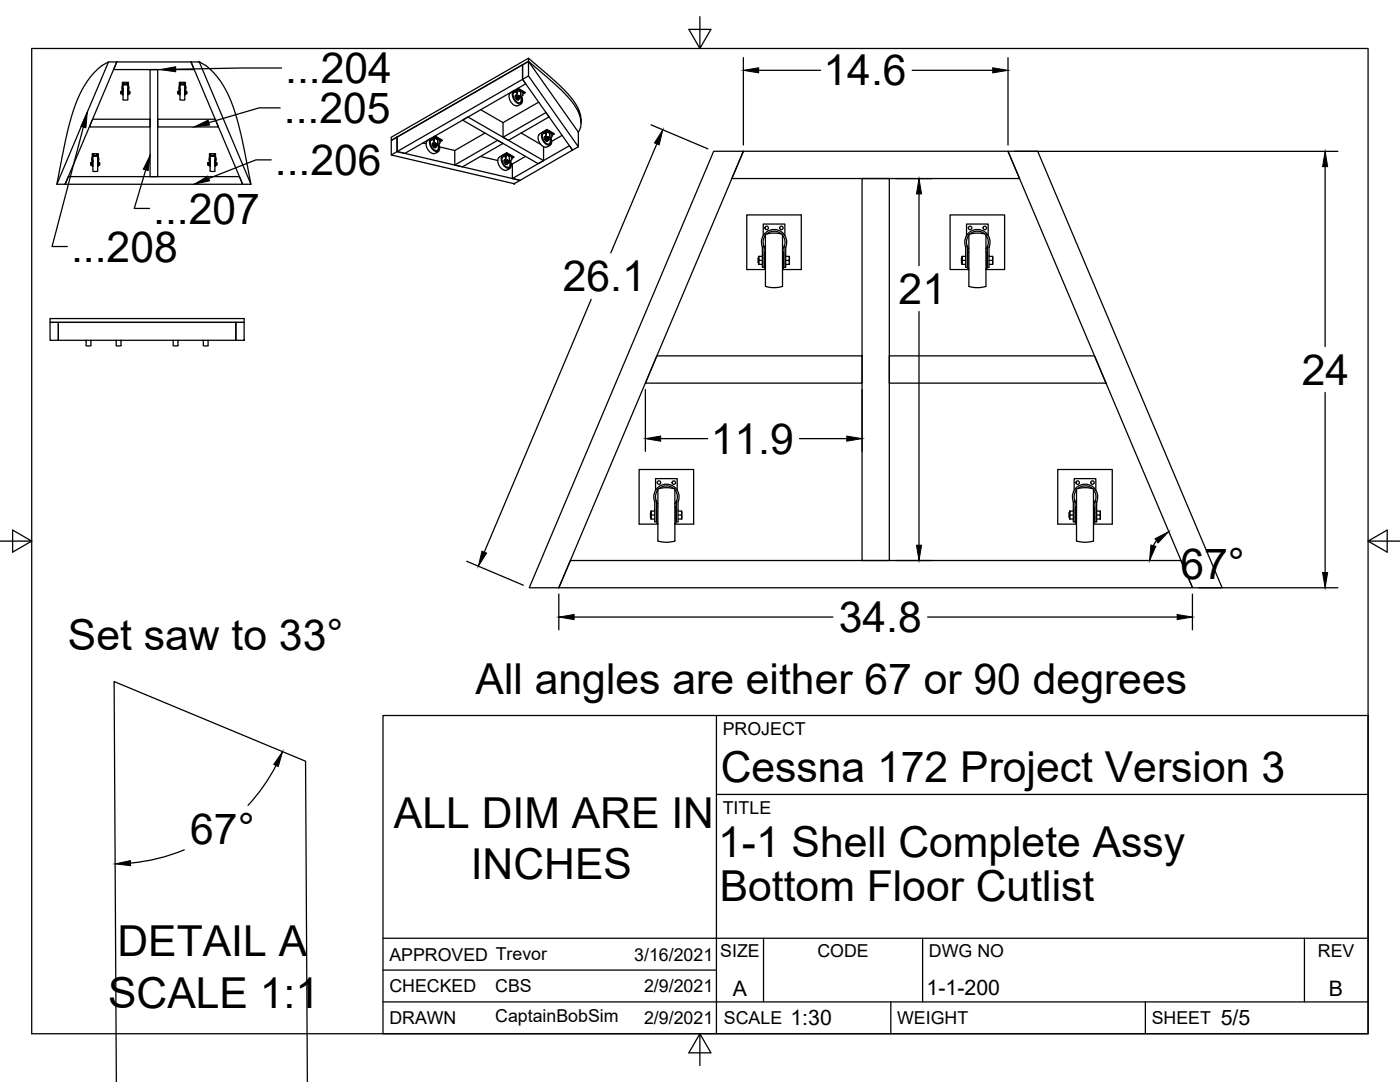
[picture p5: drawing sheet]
<svg xmlns="http://www.w3.org/2000/svg" width="279mm" height="216mm" viewBox="0 0 279 216" stroke-linecap="round" stroke-linejoin="round" font-family="sans-serif">
<!-- layer: Visible -->
<g fill="none" stroke="#000" stroke-width=".25">
<path d="M21.7 12.4h1.6l-10.3 24.4h-1.7zM21.7 12.4l-1.7 1-1.9 1.8-1.6 2.5-1 2-.9 2.5-1 3.5-2.3 11.1M23.3 12.4h14.8l.7 1.5h-16.1zM24.1 18.4v.2M24.2 18.4v.3h.2M24.2 18.6v.1M24.2 18.4v.1M24.2 18.2v.2M24.4 17.7a.71 .71 0 0 1 .6-1 .71 .71 0 0 1 .7 1M24.4 17.7v1.1l.1-1.1M24.4 18.5l-.2 .1M24.4 18.2l-.2 .2"/>
<path d="M24.4 17.7h.1M24.4 17.1v-.7h1.2v.7M24.5 18.3h.1M24.5 18.6h.1M24.5 17.7h.1M24.6 17h.9M24.6 18v.9M24.6 17v2.9l.3 .1 .6-.1v-2.9M24.6 17.1l-.2 .3 .2 .4M24.6 17l.3-.2 .5 .2M25.5 17.1l.1 .6M25.5 18v.9"/>
<path d="M25.5 18.3h.1M25.5 18.6h.1M25.6 17.7v1.1l.1-1.1M25.6 17.7l-.1 .1M25.6 17.7h.1M25.7 18.5h.2v.2M25.7 18.2l.2 .1v.2M25.7 17.7h.1M25.9 18.2a.28 .28 0 0 1 0 .3 .28 .28 0 0 1-.2 .2M30 13.9h1.5v21.3h-1.5zM35.5 18.4v.2M35.5 18.4v.3h.3"/>
<path d="M35.5 18.6l.1 .1M35.5 18.4l.1 .1M35.6 18.2l-.1 .2M35.8 17.7v1.1v-1.1M35.8 18.5l-.3 .1M35.8 18.2l-.3 .2M35.8 17.7a.7 .7 0 0 1 .6-1 .7 .7 0 0 1 .6 1M35.8 17.7h.1M35.8 17.1v-.7h1.2v.7M35.8 18.3h.1M35.8 18.6h.1M35.9 17.7v.1"/>
<path d="M35.9 18v.9M35.9 17v2.9h1M35.9 17h1M35.9 17.1v.6M36 17l.3-.2 .5 .2M36.9 18v.9M36.9 17v2.9M36.9 17.1l.1 .6M36.9 18.3h.1M36.9 18.6h.1M37 17.7v1.1v-1.1M37 17.7l-.1 .1"/>
<path d="M37 17.7h.1M37 18.5h.2v.2M37 18.2l.3 .1-.1 .2M37.2 18.2h.1a.28 .28 0 0 1 0 .3 .28 .28 0 0 1-.3 .2M38.1 12.4h1.7l10.3 24.4h-1.7zM39.8 12.4l1.5 .8 2 2.1 1.6 2.3 1.2 2.5 1.1 3.4 .9 3.2 2 10.1M102.1 18.3l-.2 .2a1.17 1.17 0 0 0 0 1.7 1.5 1.5 0 0 0 1.3 .9M102.5 18.1v.1M102.6 18.4l.6 .1M102.7 18.1l-.5 .2M103.2 18.4a.64 .64 0 0 0-.8 .2 .64 .64 0 0 0 .1 .8l.1 .4a.85 .85 0 0 0 1.4 .5v-1M103.2 18.2l-.3-.1a.89 .89 0 0 0-.5 1.5l.2 .3a.96 .96 0 0 0 1.6 .5v-.7l-.1-.5"/>
<path d="M103.2 18l-.2 .1M103.3 18.1l-.2 1.2 .3 .4h.2M103.3 18l-.2 .1M103.3 18l-.1 1.4 .2 .3 .5-.3a.98 .98 0 0 1-.1 1.1M103.3 17.8h.2zM103.3 17.8h.2M103.3 18l.5 .2M103.4 19.1v.1M103.4 19.3l.1 .2-.1 .1-.2-.2M103.4 17.7l-.8 .4M103.4 19.2l.2 .3M103.5 19l.2 .2-.1 .3"/>
<path d="M103.5 19l-.1 .2M103.5 19.1l.2 .1v.3M103.5 19.1l-.3 .1v.2l.2-.2M103.5 19.1v.1M103.5 19.1l.1 .3M103.5 19.2l.1 .2zM103.5 18.1h.5l.3 .3 .1 .6M103.5 19.2h.1M103.5 19.1v.2h.1M103.6 19.5h-.1M103.6 19.5l-.2 .1M103.6 19.6l-.3 .2-.2-.2-.1-.4 .1-.2a.51 .51 0 0 0-.3 .6 .51 .51 0 0 0 .6 .4l.2-.3"/>
<path d="M103.6 19.3h.1M103.7 18.1h.2M103.8 17.9l.5 .4M103.8 17.9l-.4-.3 1.4 .9M103.8 17.9l-.4 .1M103.8 17.9v.2M103.9 18.3h.1M103.9 19.4h.1M104.3 12.9l1.2-.6v2.9l-1.2 .6zM104.3 18.2l.5 .3-.4 .3M104.4 19l-.5 .4M104.4 18.5h.2z"/>
<path d="M104.4 18.4h.2M105.5 15.2l9.9 14.1v-2.9M105.5 11.6l-27.4 15.8v.6l27.4-15.7 9.9 14.1M13.7 35.2h34.1l.6 1.6h-35.4zM18.1 32.6v.3M18.1 32.6h.1M18.1 32.9h.1M18.2 32.5v.1M18.2 32.6v.3M18.2 32.9h.2M18.2 32.8v.1M18.2 32.6v.1"/>
<path d="M18.2 32.5h.1M18.4 32v1.1h.1v-1.1M18.4 32.7l-.2 .1M18.4 32.5l-.2 .1M18.4 31.9a.71 .71 0 0 1 .6-.9 .71 .71 0 0 1 .7 .9M18.4 31.9v.1M18.4 31.3v-.6h1.2v.6M18.4 31.9l.1 .1M18.5 32.6h.1M18.5 32.9h.1M18.5 32v.1M18.5 23.8h11.5v1.5h-12.2z"/>
<path d="M18.5 34.2h1M18.5 32.2v1M18.5 34.1v-2.9h.4h.6v2.9M18.5 31.3v.6M18.6 31.2l.3-.1 .5 .1M19.5 31.3l.1 .4-.1 .3M19.5 32.2v1M19.5 32v.1M19.5 32.6h.1M19.5 32.9h.1M19.6 32v1.1l.1-1.1M19.6 31.9v.1"/>
<path d="M19.7 32.9h.2M19.7 32.7h.2v.2M19.7 32.5h.2v.2M19.7 31.9v.1M19.9 32.5v.4M31.5 23.8h11.4l.7 1.5h-12.1zM41.5 32.6l.1 .3zM41.6 32.5v.1M41.6 32.6v.3M41.6 32.9h.2M41.6 32.8v.1M41.6 32.6v.1"/>
<path d="M41.6 32.5h.1M41.8 32v1.1v-1.1M41.8 32.7l-.2 .1M41.8 32.5l-.2 .1M41.8 31.9a.71 .71 0 0 1 .6-.9 .71 .71 0 0 1 .7 .9M41.8 31.9v.1M41.8 31.3v-.6h1.2v.6M41.8 31.9l.1 .2M41.8 32.6h.1M41.8 32.9h.1M41.9 31.9v.1M41.9 32.2v1"/>
<path d="M41.9 31.2v2.9M41.9 32.2h.1M41.9 31.2h1v2.9M41.9 34.2h1M42 31.3l-.1 .6M42 31.2l.3-.1 .5 .1M42.9 32.2v1M42.9 31.3l.1 .6M42.9 32v.1M42.9 32.6h.1M42.9 32.9h.1M43 32v1.1h.1v-1.1"/>
<path d="M43 31.9l-.1 .1M43 31.9v.1M43.1 32.9h.2M43.1 32.7h.2l-.1 .2M43.1 32.5h.1v.2M43.1 31.9v.1M43.2 32.5l.1 .4M79.2 27.3l-1.1 .7v2.9l24.5 5.8 1.2-.7-24.6-5.8 25.1-14.4 10 14.2 1.1-.7M79.2 27.3v2.9l-1.1 .7M79.2 27.3l25.1-14.4v2.9l.6 .9-24.1 13.9-1.6-.4zM84.4 28.5l.6 .2M85.6 27.9l-.2 .1a.97 .97 0 0 0-.3 1.3 1.83 1.83 0 0 0 1.5 1.3"/>
<path d="M86 27.6v.1M86.1 27.9l.5 .1M86.2 27.6l-.5 .2M86.4 27.6l.4-.1-.2 1.2M86.5 28.7l.2 .4 .3 .1M86.6 28.5a.52 .52 0 0 0-.3 .6 .52 .52 0 0 0 .6 .4l.1-.1M86.6 28.5l-.1 .2 .1 .4 .2 .2 .3-.1M86.6 28.7l.3 .5 .5-.3M86.7 27.9a.64 .64 0 0 0-.8 .2 .64 .64 0 0 0 .1 .8l.1 .4a.85 .85 0 0 0 1.4 .5v-1M86.7 28.9l.1 .2 .1-.2M86.7 27.6l-.2 .1M86.7 27.7l-.3-.1a.89 .89 0 0 0-.5 1.5l.1 .3a.96 .96 0 0 0 1.7 .5v-.7l-.1-.4"/>
<path d="M86.7 27.6h.1M86.7 27.6l-.2 1.1M86.8 27.5l.4 .3M86.8 27.3l.1 .1zM86.8 27.3h.1M86.8 27.2l-.8 .5M86.8 28.8l.1 .1M86.8 27.5h.5v.1M86.9 28.6l.2 .1v.3M86.9 28.6l-.2 .1v.2l.1-.1v-.2M86.9 28.9l.2 .1M86.9 28.6l.2 .2v.2"/>
<path d="M86.9 28.6v.3M86.9 28.7l.2 .2M87 27.6l.5 .1 .3 .2v.6l-.4 .4M87 28.7l.1 .2zM87 28.7h.1M87 28.7l-.1 .1h.2M87 29.3l-.1 .1M87.1 29h-.1M87.1 29l-.3 .1M87.1 28.8v.1M87.2 27.6h.2M87.3 27.5l-.5-.4 1.4 .9"/>
<path d="M87.3 27.5l.4 .4M87.4 27.9h.1M87.4 28.9a.98 .98 0 0 1-.1 1.1M87.4 28.9h.1M87.6 30.1l-.4 .3-.6 .3M87.7 29.3l3.1 .7M87.8 27.8l.4 .2-.4 .3M87.9 28h.2zM87.9 28h.1M90.8 32.9l8.5-4.9 1.1 .6-8.1 4.7zM95.9 31.2l3.4 .8M95.9 21.9l4.5 2.6"/>
<path d="M96.8 26.5l-6 3.5v2.9M100.4 31.3l.6 .1M100.4 24.5v2.9l1.1 .6 8.1-4.7-.6-.8-8.6 4.9M100.5 31l-.8 .3a.99 .99 0 0 0-.3 1.3 1.83 1.83 0 0 0 1.5 1.4M100.8 32l.2 .5 .3 .1M100.9 31.9a.52 .52 0 0 0-.3 .6 .52 .52 0 0 0 .6 .3h.1M100.9 31.9l-.1 .2 .1 .3 .2 .3 .3-.2M101 31.3a.64 .64 0 0 0-.8 .2 .64 .64 0 0 0 .1 .8l.1 .3a.85 .85 0 0 0 1.4 .5v-.9M101 30.9l-.2 .1M101 31.1l-.3-.1a.89 .89 0 0 0-.5 1.4l.2 .4a.96 .96 0 0 0 1.6 .5v-.8l-.1-.4M101 32.2l.2 .2v-.1M101 30.8l-.2 .2"/>
<path d="M101 30.9l-.2 1.2M101 30.8l-.1 1.3 .2 .3 .3 .1M101.1 30.8l.5 .3M101.1 30.7h.1zM101.1 30.7h.1M101.1 30.5l-.8 .5M101.1 30.6l-.7 .4M101.1 32h.1M101.1 32.2l.1 .1M101.2 32.1v.2M101.2 30.9l.4-.1v.1M101.2 31.9l.3 .2v.2"/>
<path d="M101.2 31.9l-.2 .1v.2l.1-.2M101.2 32h.1M101.2 32.3h.2M101.2 31.9l.3 .2-.1 .2M101.2 31.9v.2M101.2 32l.2 .3M101.3 30.9l.5 .1 .3 .3v.5l-.4 .4M101.3 32l.1 .2zM101.3 32v.2h.1M101.3 32.6l-.1 .2M101.4 32.3l-.1 .1M101.4 32.3l-.2 .1"/>
<path d="M101.4 32.2h.1M101.5 30.9l.2 .1M101.7 31.2h.1M101.7 32.3l-.3 .2M101.7 32.3a.98 .98 0 0 1-.1 1.1M101.7 32.3h.1M101.9 33.4l-.4 .4-.6 .2M102 31.2l-.9-.7 1.5 .9M102 32.7h.3M102.1 31.1l.5 .3-.5 .2M102.2 31.3l.2 .1zM102.2 31.3h.1"/>
<path d="M102.3 32.7v2.9l1.5 .4 10.5-6-.7-.9-11.3 6.5M104 26.5l3.9 2.3M104.1 20.6l-.6 .4-.4 .1M104.9 31.2l-2.6 1.5M107.5 20.4l-7.1 4.1M108.4 26.6l.6 .1M108.5 29.3v2.7l-1.1 .7-15.1-8.7 1.1-.7 15.1 8.7M108.5 26.4l-.7 .3a1.01 1.01 0 0 0-.3 1.3 1.59 1.59 0 0 0 1.6 1.4l.8-.6M108.8 26.4l.3-.2-.2 1.2M108.9 27.4l.2 .4 .3 .1-.1 .1-.4-.2-.1-.4 .1-.2a.51 .51 0 0 0-.3 .6 .51 .51 0 0 0 .6 .4l.2-.2M109 26.6a.64 .64 0 0 0-.8 .2 .64 .64 0 0 0 .1 .8l.2 .4a.85 .85 0 0 0 1.4 .5l-.1-.9M109 27.6l.2 .2 .1-.2"/>
<path d="M109 26.3l-.1 .1M109 26.4l-.3-.1a.89 .89 0 0 0-.5 1.5l.2 .3a.96 .96 0 0 0 1.6 .5l.1-.7-.2-.4M109 26.3h.1M109.1 26.3l-.2 1.3 .3 .4 .2-.1M109.1 26.2l.5 .3M109.1 26.1h.2zM109.1 26h.2M109.2 27.5l.1 .1M109.2 25.8l-.9 .6M109.2 25.9l-.8 .5M109.3 27.3l.2 .2M109.3 27.3l-.3 .1v.2l.2-.3"/>
<path d="M109.3 27.6l.1 .1M109.3 27.3l.2 .2-.1 .2M109.3 27.3v.3M109.3 27.4l.1 .2M109.3 26.3l.6 .1 .3 .3v.5l-.5 .4M109.3 27.4l.1 .2zM109.3 27.4h.1M109.4 27.4l-.1 .1 .2 .1M109.4 27.7h-.1M109.4 27.7l-.2 .1M109.5 27.5v.2M109.5 26.3l.2 .1"/>
<path d="M109.6 26.2l.5 .4M109.6 26.2l-.4-.4 1.4 1M109.6 26.2l-.4 .1M109.6 26.2v.1M109.7 27.6a.98 .98 0 0 1-.1 1.1M109.7 26.6h.1M109.7 27.6l-.3 .3M109.7 27.6h.1M110.1 26.5l.5 .3-.4 .2M110.2 26.7h.2zM110.2 26.7h.2M112.2 27l-2.1 1.2"/>
<path d="M116 24.6l-.1-1.1-.3-1.3-.8-1.6-.9-1.3-2.5-2.6-5.9-5.1v.7l6.4 5.6 2.7 3.1 1 1.7 .3 1.4v1.4l-.5 .9M142.4 30.2h6l-36.9 87.1h-5.9zM148.4 30.2h52.8l2.3 5.4h-57.5zM172 35.6h5.5v76.2h-5.5zM201.2 30.2h5.9l36.8 87.1h-5.9zM151.4 51.5v1M151.4 51.5h.1M151.4 52.5h.1M151.4 51.6v1.1h.7M151.4 51.6l.1 .4M151.5 51.2l-.1 .4M152.1 52h-.6v.7"/>
<path d="M152.1 51.2h-.6l-.1 .4M152.3 47v-2.3h4.3v2.3M152.5 51.5h.1M152.5 52.5h.1M152.8 50.2l-.2 .1v3.3l.2 .1M152.8 46.8v10.4l1.7 .2 1.7-.3v-10.3M152.8 53.8h-3.8v-10.9h10.9v10.9h-3.7M152.8 46.9a2.19 2.19 0 0 0-.4 2.2M152.8 46.8l1.7-.3 1.7 .3M153 46.7a2.19 2.19 0 0 1 2.9 0M156.2 50.2l.2 .1v3.3l-.2 .1M156.2 46.9a2.19 2.19 0 0 1 .3 2.2"/>
<path d="M156.4 51.5h.1M156.4 52.5h.1M156.8 52h.7v.7M156.8 51.2h.7v.8M156.8 49.2a2.54 2.54 0 0 0-2.4-3.4 2.54 2.54 0 0 0-2.3 3.5v4h.4l-.1-4.2 .4 .6M156.8 49.2v4.1h-.3v-4.2l-.3 .6M157.5 51.2v1.5h-.7M192 51.5v1M192 51.5h.1M192 52.5h.1M192 51.6v1.1h.7M192 51.6l.1 .4"/>
<path d="M192.1 51.2l-.1 .4M192.7 52h-.7l.1 .7M192.7 51.2h-.6l-.1 .4M192.9 47v-2.3h4.3v2.3M193.1 51.5h.1M193.1 52.5h.1M193.4 46.9a2.19 2.19 0 0 0-.4 2.2M193.4 50.2l-.2 .1v3.3l.2 .1M193.4 46.8v10.3a5 5 0 0 0 3.4 0v-10.3M193.4 53.8h-3.8v-10.9h10.9v10.9h-3.7M193.4 46.8l1.7-.3 1.7 .3M193.6 46.7a2.19 2.19 0 0 1 2.9 0"/>
<path d="M196.8 50.2l.1 .1v3.3l-.1 .1M196.8 46.9a2.19 2.19 0 0 1 .3 2.2M196.9 51.5h.1M196.9 52.5h.1M197 49.3v4h.4v-4a2.54 2.54 0 0 0-2.3-3.5 2.54 2.54 0 0 0-2.4 3.5v4h.4l-.1-4.2 .4 .6M197.1 49.3v-.2l-.3 .6M197.4 52h.7v.7M197.4 51.2h.7v.8M198.1 51.2v1.5h-.7M10 64.3h1.6v3.6h-1.6zM10 63.6h38.7v.7h-38.7zM11.6 64.3h35.5v3.6h-35.5z"/>
<path d="M17.1 67.9l.1 .1M17.2 67.9v1.1h.3h.6v-1M23.2 67.9v.1M23.2 67.9v1.1h.6h.4v-1.1M24.2 67.9v.1M34.5 67.9l.1 .1M34.6 67.9v1.1h.6h.3v-1.1M35.6 67.9l-.1 .1M40.5 67.9l.1 .1M40.6 67.9v1.1M40.6 69h1M41.5 67.9v1.1"/>
<path d="M41.6 67.9l-.1 .1M47.1 64.3h1.6v3.6h-1.6zM131.1 71h40.9v5.5h-43.2zM177.5 71h40.9l2.3 5.5h-43.2zM130.8 97.8v-2.3h4.3v2.3M131 99.9l.3 .7M131 99.9v4.2h-.3l-.1-4.1M131.3 97.8a2.19 2.19 0 0 0-.3 2.1M131.3 97.6v10.4l1.7 .2 1.7-.3M131.3 97.6l1.7-.3 1.7 .3M131.5 97.5a2.19 2.19 0 0 1 3 0M134.7 97.6v10.4"/>
<path d="M134.7 97.8a2.35 2.35 0 0 1 .3 2.3M135 99.9l-.3 .7M214.4 97.8v-2.3h4.3v2.3M214.5 99.9l.3 .7M214.5 99.9v4.2h-.3v-4.1M214.8 97.8a2.19 2.19 0 0 0-.3 2.1M214.8 97.6v10.4l1.7 .2 1.7-.3v-10.3M214.8 97.6l1.7-.3 1.7 .3M215.1 97.5a2.19 2.19 0 0 1 2.9 0M218.3 97.8a2.19 2.19 0 0 1 .3 2.1M218.6 99.9l-.4 .7M218.6 99.9l-.1 4.2h.4v-4.1"/>
<path d="M113.8 111.8h121.9l2.3 5.5h-126.5zM129.9 102.3v1M129.9 102.3h.1M129.9 103.3h.1M129.9 102.4v1.2h.8M129.9 102.4l.1 .4M130 102l-.1 .4M130.6 100.1a2.53 2.53 0 0 1 2.4-3.5 2.53 2.53 0 0 1 2.4 3.5M130.7 102.8h-.7v.8M130.7 102h-.7l-.1 .4M131 102.3h.1M131 103.3h.1"/>
<path d="M131.3 101l-.2 .1v3.3l.2 .1M131.3 104.6h-3.7v-10.9h10.8v10.9h-3.7M134.7 101l.2 .1v3.3l-.2 .1M134.9 102.3h.1M134.9 103.3h.1M135 100.1v4h.3v-4M135.3 102.8h.7v.8M135.3 102h.7v.8M135.4 100l-.1 .1M136 102l.1 1.6h-.8M213.4 102.3v1M213.4 102.3h.1"/>
<path d="M213.4 103.3h.1M213.5 102.4v1.2h.7M213.5 102.4v.4M213.5 102v.4M214.2 100.1a2.53 2.53 0 0 1 2.3-3.5 2.53 2.53 0 0 1 2.4 3.5M214.2 102.8h-.7v.8M214.2 102h-.7v.4M214.5 102.3h.2M214.5 103.3h.2M214.8 101l-.1 .1v3.3l.1 .1M214.8 104.6h-3.7v-10.9h10.9v10.9h-3.8M218.2 101l.2 .1v3.3l-.2 .1"/>
<path d="M218.4 102.3h.1M218.4 103.3h.1M218.9 102.8h.6v.8M218.9 102h.6v.8M219.5 102l.1 1.6h-.7M23.2 215.9l-.4-79.9 38.2 15.9 .3 64"/>
<circle cx="24.6" cy="16.6" r=".1"/>
<circle cx="25.5" cy="16.6" r=".1"/>
<circle cx="36" cy="16.6" r=".1"/>
<circle cx="36.8" cy="16.6" r=".1"/>
<circle cx="18.6" cy="30.9" r=".1"/>
<circle cx="19.4" cy="30.9" r=".1"/>
<circle cx="42" cy="30.9" r=".1"/>
<circle cx="42.8" cy="30.9" r=".1"/>
<circle cx="153" cy="45.5" r=".35"/>
<circle cx="155.9" cy="45.5" r=".35"/>
<circle cx="193.6" cy="45.5" r=".35"/>
<circle cx="196.5" cy="45.5" r=".35"/>
<circle cx="131.5" cy="96.3" r=".35"/>
<circle cx="134.5" cy="96.3" r=".35"/>
<circle cx="215.1" cy="96.3" r=".35"/>
<circle cx="218" cy="96.3" r=".35"/>
</g>
<!-- layer: Visible Narrow -->
<g fill="none" stroke="#000" stroke-width=".25">
<path d="M24.4 18.2h.1M24.5 17.7l.1 .2M25.6 17.7l-.1 .2M25.6 18.2h.1M35.8 18.2h.1M35.8 17.7l.1 .2M37 17.7l-.1 .2M37 18.2h.1M103.1 19.2h.1M103.2 18l.1 .1M103.3 18l.6 .4M103.5 18.1l.6 .1 .3 .3"/>
<path d="M103.7 18.2l.2 .2v1v-1M103.8 18.2l.1 .2M103.9 18.3h.1M18.4 32.4h.1M18.5 32v.2M18.5 32.2h.1M19.6 32l-.1 .2M19.6 32.4h.1M41.8 32.4h.1M41.8 32l.1 .2M42.9 32.2h.1M43 32l-.1 .2"/>
<path d="M43 32.4h.1M86.6 28.7h-.1M86.7 27.6h.1M86.8 27.5l.6 .4M87 27.6l.6 .1 .2 .3M87.1 27.7l.3 .2v1v-1M87.2 27.8l.2 .1M87.4 27.9h.1M100.9 32l-.1 .1M101 30.9h.1M101.1 30.9l.6 .3M101.3 31l.6 .1 .2 .3"/>
<path d="M101.4 31.1l.3 .1v1.1v-1.1M101.6 31.1l.1 .1M101.7 31.2h.1M108.9 27.4h.1M109 26.3h.1M109.1 26.2l.6 .4M109.4 26.3l.5 .1 .3 .3M109.5 26.4l.2 .2v1v-1M109.6 26.5l.1 .1M109.7 26.6h.1"/>
</g>
<!-- layer: Visible -->
<g fill="#000" stroke="#000" stroke-width=".2">
<circle cx="24.2" cy="18.3" r=".11"/>
<circle cx="24.2" cy="18.6" r=".11"/>
<circle cx="35.5" cy="18.6" r=".11"/>
<circle cx="35.5" cy="18.3" r=".11"/>
<circle cx="39.8" cy="12.4" r=".11"/>
<circle cx="103.6" cy="19.4" r=".11"/>
<circle cx="103.8" cy="17.9" r=".11"/>
<circle cx="41.5" cy="32.5" r=".11"/>
<circle cx="41.5" cy="32.8" r=".11"/>
<circle cx="86.9" cy="28.7" r=".11"/>
<circle cx="87.1" cy="28.9" r=".11"/>
<circle cx="101.4" cy="32.3" r=".11"/>
<circle cx="102.6" cy="36.7" r=".11"/>
<circle cx="109.3" cy="27.4" r=".11"/>
<circle cx="109.4" cy="27.6" r=".11"/>
<circle cx="109.5" cy="27.6" r=".11"/>
<circle cx="109.6" cy="26.2" r=".11"/>
</g>
<!-- layer: Titleblock -->
<path d="M76.4 142.8h196.6v63.5h-196.6zM143 158.5h130M143 142.8v63.5M76.4 199.9h196.6M76.4 193.6h66.6M76.4 187.2h196.6M152.4 187.2v12.7M177.8 199.9v6.4M184.1 187.2v12.7M228.6 199.9v6.4M260.3 187.2v12.7" fill="none" stroke="#000" stroke-width=".25"/>
<!-- layer: Border -->
<path d="M6.3 9.7h266.7v196.6h-266.7zM139.7 3.3v6.4l2.2-3.8h-4.4l2.2 3.8M0 108h6.3l-3.8-2.2v4.4l3.8-2.2M273 108l3.8 2.2v-4.4l-3.8 2.2h6.4M139.7 206.3l-2.2 3.8h4.4l-2.2-3.8v6.3" fill="none" stroke="#000" stroke-width=".25"/>
<!-- layer: Dimensions -->
<g fill="none" stroke="#000" stroke-width=".25">
<path d="M148.4 11.5v17.4M151.4 14h12.4M182.1 14h16M201.2 11.5v17.4M129.9 24.9l11.4 4.8M131.1 28.7l-9.2 21.8M178.8 35.6h7.1M183.4 38.7v14.3M202.4 30.2h64.6M264.5 33.3v35.9M118 59.7l-21.4 50.5M128.8 77.7v12.4"/>
<path d="M172 77.7v12.4M183.4 62.2v46.6M264.5 78.3v35.9M131.8 87.5h9.4M159.6 87.5h9.4M93.1 112l11.4 4.8M111.5 118.6v7.1M178.8 111.8h7.1M230.8 107.9l-.6 1M238 118.6v7.1M239.2 117.3h27.8M114.6 123.1h51.6"/>
<path d="M185.1 123.1h49.8M55.1 152.7a36.4 36.4 0 0 1-5.6 8M36.8 169.6a36.4 36.4 0 0 1-10.7 2.6"/>
</g>
<g fill="#000" stroke="#000" stroke-width=".2">
<path d="M148.4 14l3-.5v1zM198.1 13.5l3.1 .5-3.1 .5zM132.3 25.9l-.7 3-1-.4zM183.4 35.6l.5 3.1h-1zM264.5 30.2l.5 3.1h-1.1zM128.8 87.5l3-.5v1zM169 87l3 .5-3 .5zM96.2 110l.9 .4-1.6 2.6zM182.9 108.8h1l-.5 3zM230.5 107.5l2.7-1.4-2.1 2.2zM229.7 108.8l1 .2-1.3 2.8zM263.9 114.2h1.1l-.5 3.1z"/>
<path d="M111.5 123.1l3.1-.5v1zM234.9 122.6l3.1 .5-3.1 .5zM56.4 150l-.9 3-.9-.5zM23 172.4l3-.7 .1 1z"/>
</g>
<!-- layer: Annotations -->
<path d="M32 13.9l3.1-.6v1zM17.4 22.4l-.3 3.1-.9-.3zM30 31l-.4 3-1-.2zM38.8 25.3l2.7-1.3 .3 1zM38.8 36.7l2.6-1.5 .4 .9z" fill="#000" stroke="#000" stroke-width=".2"/>
<path d="M56.2 13.6l-21.1 .2M16.6 25.4l-6.2 23.8h3M29.1 33.9l-2.3 7.7h3M54.1 31.9h-3l-9.5 3.7M55.9 21.5h-4.2l-10 3" fill="none" stroke="#000" stroke-width=".25"/>
<g font-size="8.5">
<text x="56.9" y="16.6">...204</text>
<text x="164.4" y="17">14.6</text>
<text x="56.7" y="24.6">...205</text>
<text x="54.9" y="34.9">...206</text>
<text x="30.6" y="44.6">...207</text>
<text x="14.2" y="52.2">...208</text>
<text x="112.3" y="58.1">26.1</text>
<text x="179.3" y="60.6">21</text>
<text x="259.8" y="76.8">24</text>
<text x="141.9" y="90.5">11.9</text>
<text x="235.6" y="115.5">67°</text>
<text x="13.5" y="129.7">Set saw to 33°</text>
<text x="167.4" y="126.1">34.8</text>
<text x="94.9" y="138.5">All angles are either 67 or 90 degrees</text>
<text x="143.8" y="156.1">Cessna 172 Project Version 3</text>
<text x="78.6" y="165.2">ALL DIM ARE IN</text>
<text x="38" y="168.4">67°</text>
<text x="143.3" y="171.1">1-1 Shell Complete Assy</text>
<text x="94" y="175.5">INCHES</text>
<text x="143.6" y="179.7">Bottom Floor Cutlist</text>
<text x="23.4" y="190.8">DETAIL A</text>
<text x="21.6" y="201.1">SCALE 1:1</text>
</g>
<g font-size="4.3">
<text x="146.3" y="198.6">A</text>
<text x="184.9" y="198.6">1-1-200</text>
<text x="265.2" y="198.6">B</text>
<text x="157.8" y="204.6">1:30</text>
<text x="243.6" y="204.6">5/5</text>
</g>
<g font-size="3.5">
<text x="144.3" y="146.6">PROJECT</text>
<text x="144.3" y="162.3">TITLE</text>
<text x="77.7" y="191.7">APPROVED Trevor</text>
<text x="126.6" y="191.7">3/16/2021</text>
<text x="143.7" y="191">SIZE</text>
<text x="163.1" y="191">CODE</text>
<text x="185.4" y="191">DWG NO</text>
<text x="263" y="191">REV</text>
<text x="77.7" y="198">CHECKED</text>
<text x="98.8" y="198">CBS</text>
<text x="128.5" y="198">2/9/2021</text>
<text x="77.7" y="204.4">DRAWN</text>
<text x="98.8" y="204">CaptainBobSim</text>
<text x="128.5" y="204.4">2/9/2021</text>
<text x="144.5" y="204.4">SCALE</text>
<text x="179" y="204.4">WEIGHT</text>
<text x="229.8" y="204.4">SHEET</text>
</g>
</svg>
